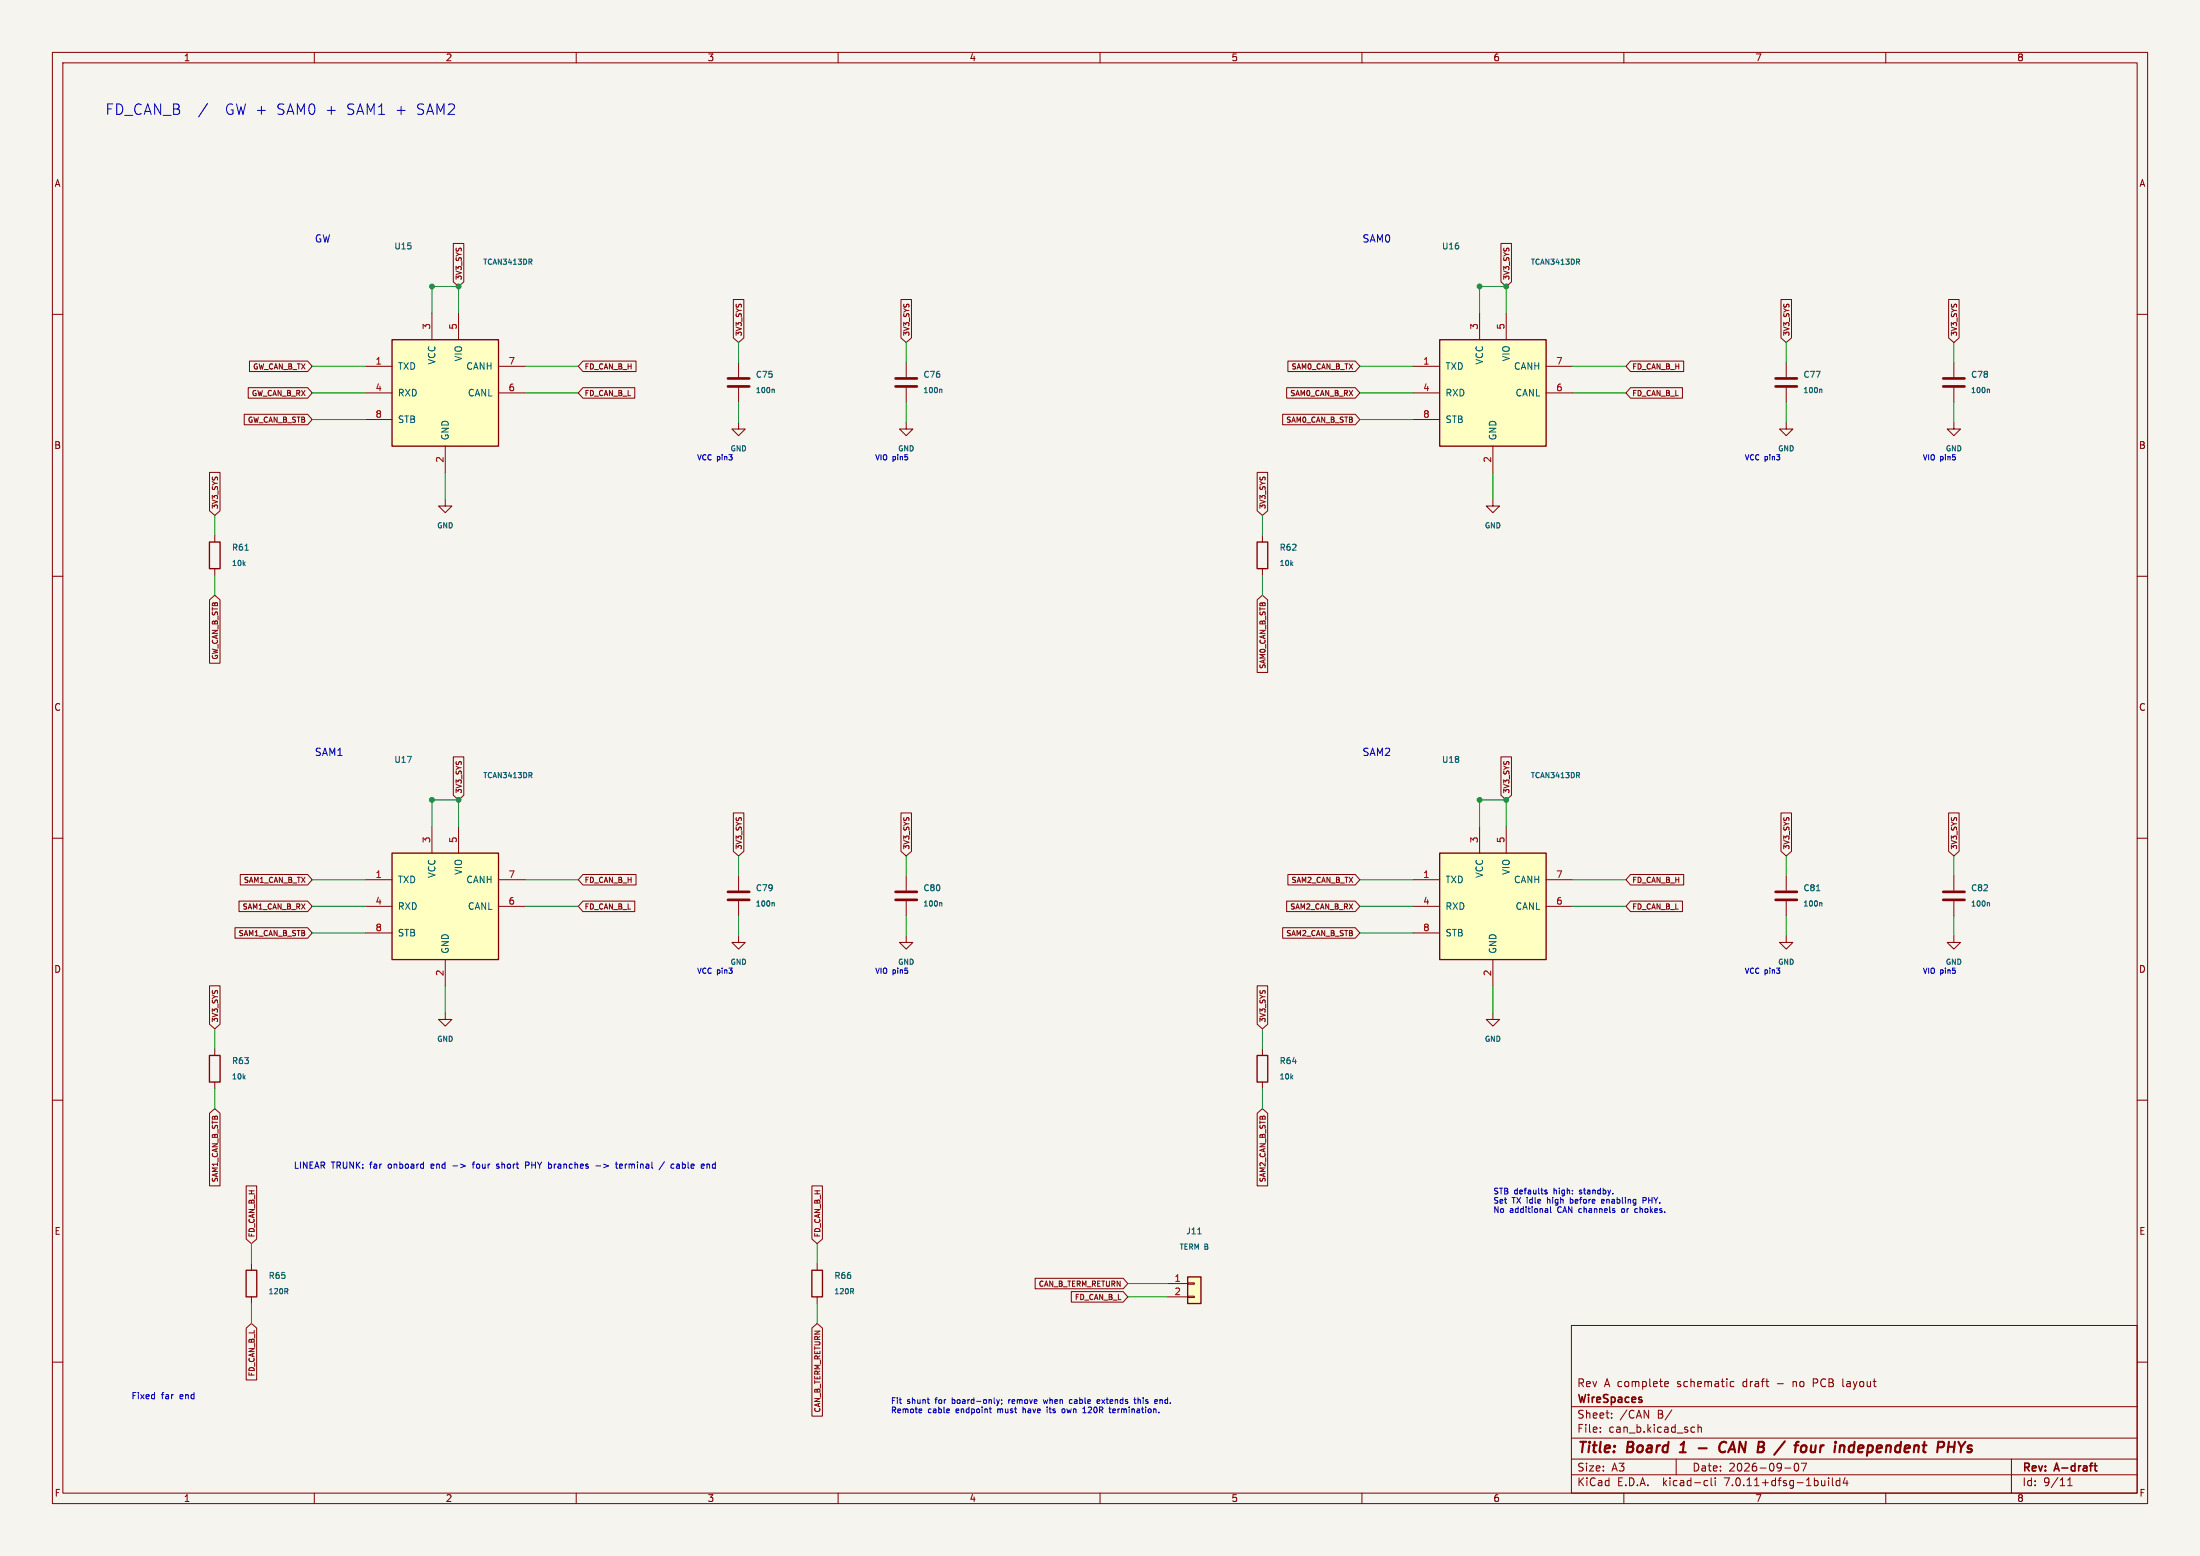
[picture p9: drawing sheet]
<svg xmlns="http://www.w3.org/2000/svg" width="420mm" height="297mm" viewBox="0 0 420 297" stroke-linecap="round" stroke-linejoin="round" font-family="sans-serif">
<path d="M0 0h420v297h-420z" fill="#f5f4ef" stroke="#f5f4ef" stroke-width=".19"/>
<g fill="none" stroke="#840000" stroke-width=".19">
<path d="M10 10h400v277h-400zM12 12h396v273h-396zM60 10v2M110 10v2M160 10v2M210 10v2M260 10v2M310 10v2M360 10v2M10 60h2M82.5 59.8v5M86.5 46.5h2v7.3l-1 .9-1-.9z"/>
<path d="M87.5 59.8v5M140 57.2h2v7.3l-1 .9-1-.9zM172 57.2h2v7.3l-1 .9-1-.9zM282.5 59.8v5M286.5 46.5h2v7.3l-1 .9-1-.9zM287.5 59.8v5M340 57.2h2v7.3l-1 .9-1-.9zM372 57.2h2v7.3l-1 .9-1-.9zM408 60h2M46.6 79.1h12.1l.9 1-.9 1h-12.1zM47.4 74h11.3l.9 1-.9 1h-11.3zM47.6 68.9h11.1l.9 1-.9 1h-11.1z"/>
<path d="M69.8 69.9h5M69.8 75h5M95.2 69.9h5M95.2 75h5M111.3 68.9h10.1v2h-10.1l-.9-1zM111.3 74h9.9v2h-9.9l-.9-1zM141 69.2v2.8M141 74v2.8M173 69.2v2.8M173 74v2.8M244.9 79.1h13.8l.9 1-.9 1h-13.8zM245.6 74h13.1l.9 1-.9 1h-13.1z"/>
<path d="M245.9 68.9h12.8l.9 1-.9 1h-12.8zM269.8 69.9h5M269.8 75h5M295.2 69.9h5M295.2 75h5M311.3 68.9h10.1v2h-10.1l-.9-1zM311.3 74h9.9v2h-9.9l-.9-1zM341 69.2v2.8M341 74v2.8M373 69.2v2.8M373 74v2.8M40 90.2h2v7.3l-1 .9-1-.9z"/>
<path d="M69.8 80.1h5M85 95.3v1.3h1.3l-1.3 1.3-1.3-1.3h1.3M85 85.2v5M141 80.6v1.3h1.3l-1.3 1.3-1.3-1.3h1.3M173 80.6v1.3h1.3l-1.3 1.3-1.3-1.3h1.3M240 90.2h2v7.3l-1 .9-1-.9zM269.8 80.1h5M285 95.3v1.3h1.3l-1.3 1.3-1.3-1.3h1.3M285 85.2v5M341 80.6v1.3h1.3l-1.3 1.3-1.3-1.3h1.3M373 80.6v1.3h1.3l-1.3 1.3-1.3-1.3h1.3M10 110h2"/>
<path d="M40 114.5l1-.9 1 .9v12.1h-2zM41 102.2v1.3M41 108.5v1.3M240 114.5l1-.9 1 .9v13.9h-2zM241 102.2v1.3M241 108.5v1.3M408 110h2M10 160h2M82.5 157.8v5M86.5 144.5h2v7.3l-1 .9-1-.9zM87.5 157.8v5M140 155.2h2v7.3l-1 .9-1-.9z"/>
<path d="M172 155.2h2v7.3l-1 .9-1-.9zM282.5 157.8v5M286.5 144.5h2v7.3l-1 .9-1-.9zM287.5 157.8v5M340 155.2h2v7.3l-1 .9-1-.9zM372 155.2h2v7.3l-1 .9-1-.9zM408 160h2M44.9 177.1h13.8l.9 1-.9 1h-13.8zM45.6 172h13.1l.9 1-.9 1h-13.1zM45.9 166.9h12.8l.9 1-.9 1h-12.8zM69.8 167.9h5M69.8 173h5"/>
<path d="M69.8 178.1h5M95.2 167.9h5M95.2 173h5M111.3 172h9.9v2h-9.9l-.9-1zM111.3 166.9h10.1v2h-10.1l-.9-1zM141 178.6v1.3h1.3l-1.3 1.3-1.3-1.3h1.3M141 167.2v2.8M141 172v2.8M173 178.6v1.3h1.3l-1.3 1.3-1.3-1.3h1.3M173 167.2v2.8M173 172v2.8M244.9 177.1h13.8l.9 1-.9 1h-13.8z"/>
<path d="M245.6 172h13.1l.9 1-.9 1h-13.1zM245.9 166.9h12.8l.9 1-.9 1h-12.8zM269.8 167.9h5M269.8 173h5M269.8 178.1h5M295.2 167.9h5M295.2 173h5M311.3 172h9.9v2h-9.9l-.9-1zM311.3 166.9h10.1v2h-10.1l-.9-1zM341 178.6v1.3h1.3l-1.3 1.3-1.3-1.3h1.3M341 167.2v2.8M341 172v2.8"/>
<path d="M373 178.6v1.3h1.3l-1.3 1.3-1.3-1.3h1.3M373 167.2v2.8M373 172v2.8M40 188.2h2v7.3l-1 .9-1-.9zM85 193.3v1.3h1.3l-1.3 1.3-1.3-1.3h1.3M85 183.2v5M240 188.2h2v7.3l-1 .9-1-.9zM285 193.3v1.3h1.3l-1.3 1.3-1.3-1.3h1.3M285 183.2v5M10 210h2M40 212.5l1-.9 1 .9v13.9h-2zM41 200.2v1.3"/>
<path d="M41 206.5v1.3M240 212.5l1-.9 1 .9v13.9h-2zM241 200.2v1.3M241 206.5v1.3M408 210h2M47 226.4h2v10.1l-1 .9-1-.9zM155 226.4h2v10.1l-1 .9-1-.9zM10 260h2M47 253.5l1-.9 1 .9v9.9h-2zM48 241.2v1.3M48 247.5v1.3M155 253.5l1-.9 1 .9v16.8h-2z"/>
<path d="M156 241.2v1.3M156 247.5v1.3M197.6 244h16.8l.9 1-.9 1h-16.8zM204.5 246.5h9.9l.9 1-.9 1h-9.9zM222.9 245h3.8M222.9 247.5h3.8M226.7 247.4h1.3v.3h-1.3zM226.7 244.9h1.3v.2h-1.3zM300 253h108v32h-108zM408 260h2M300 278.5h108M300 274.5h108"/>
<path d="M300 268.5h108M305.5 273.2v.2M305.5 272.5v.1M307.7 270.5v.2M307.7 269.8v.1M317.9 264.6h.5M317.9 263.8l.4-.1 .2 .3-.7 .2M320 278.5v3M323.1 272.4l.4 .1M323.5 273.3l-.4 .1M324.2 272.5l.2-.1 .3 .1 .1 .9M324.2 271.9v1.5"/>
<path d="M330.4 264.5l.2 .2 .4-.1M331 263.8l-.4-.1-.2 .1M342.7 279.4l.2-.1a.8 .8 0 0 1 .5 .7 .8 .8 0 0 1-.5 .8 1 1 0 0 1-.2-1.4zM343.9 279.3h1l-.7 1.5M346.2 264h.5M346.7 263.2h-.5v1.5M351.8 263.2v1.3l.2 .2M384 278.5v6.5M60 285v2M110 285v2M160 285v2M210 285v2"/>
<path d="M260 285v2M300 281.5h108M310 285v2M325.6 282.6l.4 .1M326 283.5l-.4 .1M326.7 282.1v1.3l.2 .2M327.4 282.1v.1M327.4 282.6v1M340.7 280.2h1.2M349.1 282.1v.1M349.1 282.6v1M349.8 282.1v1.3l.2 .2"/>
<path d="M351.2 282.7l-.4-.1-.3 .3 .2 .6h.5M351.2 282.1v1.5M352.2 282l-.3 1.1h.9M352.6 282.6v1M360 285v2M394.7 283.6h.9M394.7 282.5l.5-.4v1.5"/>
</g>
<path d="M399.8 279.8h.5M400 279.3v1.3l.3 .2" fill="none" stroke="#840000" stroke-width=".3"/>
<path d="M320.7 277.2h1.1M321.3 275.5l-.5 .3M324.3 276.4h1.5M329.6 275.4a.88 .88 0 0 0-1.1 0 .88 .88 0 0 0-.3 .9 .69 .69 0 0 0 .3 .8 .69 .69 0 0 0 .9-.1M330.8 275.2l-.9 2M345.8 275.9l-.1 1.2a.57 .57 0 0 0 .8-.1M346.6 275.9l-.1 1.3M355.1 275.9l-.3 .3-.1 .7 .3 .3h.3M355.7 276.3l-.9 .2M373.9 275.2l.5 1.1M374.4 276.3l-.1 .9M375.2 275.2l-.8 1.1" fill="none" stroke="#840000" stroke-width=".4"/>
<path d="M74.8 64.8h20.4v20.4h-20.4zM274.8 64.8h20.4v20.4h-20.4zM40 103.5h2v5h-2zM240 103.5h2v5h-2zM74.8 162.8h20.4v20.4h-20.4zM274.8 162.8h20.4v20.4h-20.4zM40 201.5h2v5h-2zM240 201.5h2v5h-2zM47 242.5h2v5h-2zM155 242.5h2v5h-2zM226.7 243.7h2.6v5.1h-2.6z" fill="none" stroke="#840000" stroke-width=".25"/>
<g fill="none" stroke="#006464" stroke-width=".19">
<path d="M101.2 50l.3 .5M101.5 49.5v.4M301.2 50l.3 .5M301.5 49.5v.1v.3M147.5 74.3l.3 .1v.6M179.5 74.3l.3 .1v.6M347.5 74.3l.3 .1v.6M379.5 74.3l.3 .1v.6M46.8 105h.6M101.2 148l.3 .5M101.5 147.5v.4M301.2 148l.3 .5"/>
<path d="M301.5 147.5v.1v.3M147.5 172.3l.3 .1v.6M179.5 172.3l.3 .1v.6M346.8 170h.6M347.5 172.3l.3 .1v.6M379.5 172.3l.3 .1v.6M228.7 235.5h.6M54.6 246.5l.4 .5M54.9 246v.4M162.6 246.5l.4 .5M162.9 246v.4"/>
</g>
<g fill="#ffffc2" stroke="#ffffc2" stroke-width=".19">
<path d="M74.8 162.8h20.4v20.4h-20.4z"/>
<path d="M226.7 243.7h2.6v5.1h-2.6z"/>
<path d="M274.8 64.8h20.4v20.4h-20.4z"/>
<path d="M74.8 64.8h20.4v20.4h-20.4z"/>
<path d="M274.8 162.8h20.4v20.4h-20.4z"/>
</g>
<g fill="none" stroke="#840000" stroke-width=".51">
<path d="M139 73.8h4M139 72.2h4M171 73.8h4M171 72.2h4M339 73.8h4M339 72.2h4M371 73.8h4M371 72.2h4M139 171.8h4M139 170.2h4M171 171.8h4M171 170.2h4"/>
<path d="M339 171.8h4M339 170.2h4M371 171.8h4M371 170.2h4"/>
</g>
<g fill="none" stroke="#0000c2" stroke-width=".19">
<path d="M39.6 19.7l-1.7 2.6M82.3 222.3v.6M82.8 222.5l-.5 .1M86.4 222.5h1M90.2 222.2h.4M90.6 221.8l-.3 .2v1M95.2 222.3l-.2-.1-.2 .2v.1l.4 .2v.2h-.4M100.3 222.4h.6l.1-.5-.7-.1v1.2M113.8 222.5h.9M117.5 222.2h.4M117.6 221.8v1l.3 .2M118.3 222.6l.5-.1v-.2l-.4-.1-.1 .2v.5h.5"/>
<path d="M126.8 221.7l-1 1.6M129.2 222.9h.5M129.2 222.3h.4l.1 .7M129.7 222.5l-.5 .1M135 222.3h.4l.1 .7M136.1 222.3l-.1 .1 .1 .5M294.9 227.4l.5 .3-.2 .2-.3-.1M295.1 230.7l.3 .1M295.3 227.2h-.2l-.2 .1M295.5 230.9v.5M295.5 231.4h-.4M295.5 231h-.4"/>
<path d="M296 230.3v1l.2 .1M299.8 228.6v1.1M299.8 229.6l.3 .1M305.7 229.1l.1 .5h.4M306.3 229.2l-.6 .1M309.6 230.9v.3l.2 .2M312.1 231.2l.4 .2M313.6 229.1h.6v-.4l-.6-.1v1.1M175.8 268.9l.2 .3-.6 .1M175.9 269.6l-.1 .1M177 267.2h.4M177.3 267.9h.1"/>
<path d="M189 269.5l.3 .2M190.3 267.2l.2 .7M190.5 267.9l-.2 .4M190.8 267.2l-.3 .7M191.2 267.2v.1M191.3 267.8l-.1 .3M192.6 267.2v.7M192.8 267.2l-.2 .2M195.3 268.6v1.1M195.5 268.9l-.2 .1M199.2 267.2l.2 .7 .2-.5M199.9 268.9v.8"/>
<path d="M200.3 268.9h.4M202.7 269.1l.2-.2 .4 .2-.1 .5-.3 .1-.2-.2M204.1 267.7l.3 .2 .3-.1M204.7 267.2h-.3l-.3 .2M206.7 269.7h.6M207 268.6v1.1M209.4 267.5l.6-.1-.1-.2h-.3l-.2 .1 .1 .5h.4M212.9 269l-.3-.1-.2 .2 .1 .5h.4M212.9 269.2l-.5 .1M216.5 267.2h.4M216.6 267.7l.3 .2M217.2 266.8v1.1"/>
<path d="M217.7 267.2l-.5 .1M221.4 267.2v.7M221.9 267.2l-.5 .1"/>
</g>
<g fill="none" stroke="#009600" stroke-width=".19">
<path d="M82.5 59.8v-5.1h5v5.1M282.5 59.8v-5.1h5v5.1M59.6 69.9h10.2M59.6 75h10.2M100.2 69.9h10.2M100.2 75h10.2M141 65.4v3.8M141 76.8v3.8M173 65.4v3.8M173 76.8v3.8M259.6 69.9h10.2M259.6 75h10.2"/>
<path d="M300.2 69.9h10.2M300.2 75h10.2M341 65.4v3.8M341 76.8v3.8M373 65.4v3.8M373 76.8v3.8M41 98.4v3.8M59.6 80.1h10.2M85 90.2v5.1M241 98.4v3.8M259.6 80.1h10.2M285 90.2v5.1"/>
<path d="M41 109.8v3.8M241 109.8v3.8M82.5 157.8v-5.1h5v5.1M282.5 157.8v-5.1h5v5.1M59.6 173h10.2M59.6 167.9h10.2M59.6 178.1h10.2M100.2 173h10.2M100.2 167.9h10.2M141 163.4v3.8M141 174.8v3.8M173 163.4v3.8"/>
<path d="M173 174.8v3.8M259.6 173h10.2M259.6 167.9h10.2M259.6 178.1h10.2M300.2 173h10.2M300.2 167.9h10.2M341 163.4v3.8M341 174.8v3.8M373 163.4v3.8M373 174.8v3.8M41 196.4v3.8M85 188.2v5.1"/>
<path d="M241 196.4v3.8M285 188.2v5.1M41 207.8v3.8M241 207.8v3.8M48 237.4v3.8M156 237.4v3.8M48 248.8v3.8M156 248.8v3.8M215.3 245h7.6M215.3 247.5h7.6"/>
</g>
<g fill="#009600" stroke="#009600" stroke-width=".19">
<circle cx="82.5" cy="54.7" r=".46"/>
<circle cx="87.5" cy="54.7" r=".46"/>
<circle cx="82.5" cy="152.7" r=".46"/>
<circle cx="282.5" cy="54.7" r=".46"/>
<circle cx="287.5" cy="54.7" r=".46"/>
<circle cx="87.5" cy="152.7" r=".46"/>
<circle cx="282.5" cy="152.7" r=".46"/>
<circle cx="287.5" cy="152.7" r=".46"/>
</g>
<g font-size="2.8" fill="#0000c2">
<text x="20" y="22.2">FD_CAN_B</text>
<text x="43" y="22.2">GW +</text>
<text x="52.9" y="22.2">SAM0 +</text>
<text x="66.4" y="22.2">SAM1 +</text>
<text x="79.8" y="22.2">SAM2</text>
</g>
<g font-size="2.8" fill="#840000">
<text x="301" y="277.9">Title:</text>
<text x="310.6" y="277.9">Board</text>
<text x="321.6" y="277.9">1</text>
<text x="330.7" y="277.9">CAN B</text>
<text x="343.1" y="277.9">/</text>
<text x="347.5" y="277.9">four</text>
<text x="355.9" y="277.9">independent</text>
<text x="376.3" y="277.9">PHYs</text>
</g>
<g font-size="2.1" fill="#840000">
<text x="301" y="268.2">WireSpaces</text>
<text x="301" y="265">Rev</text>
<text x="306.2" y="265">A complete</text>
<text x="320.3" y="265">schematic</text>
<text x="333" y="265">draft</text>
<text x="339.6" y="265">-</text>
<text x="342.8" y="265">no</text>
<text x="346.8" y="265">PCB</text>
<text x="352.6" y="265">layout</text>
<text x="301" y="273.7">File:</text>
<text x="301" y="271">Sheet:</text>
<text x="307.1" y="273.7">can_b.kicad_sch</text>
<text x="309.2" y="271">/CAN</text>
<text x="316.4" y="271">B/</text>
<text x="301" y="281.1">Size:</text>
<text x="307.6" y="281.1">A3</text>
<text x="323" y="281.1">Date:</text>
<text x="330" y="281.1">2026-09-07</text>
<text x="386" y="281.3">Rev:</text>
<text x="392.4" y="281.3">A-draft</text>
<text x="301" y="283.9">KiCad</text>
<text x="308.7" y="283.9">E.D.A.</text>
<text x="317.6" y="283.9">kicad-cli</text>
<text x="329.5" y="283.9">7.0.11+dfsg-1build4</text>
<text x="386" y="283.9">Id:</text>
<text x="390.1" y="283.9">9/11</text>
</g>
<g font-size="1.9" fill="#0000c2">
<text x="60" y="46.6">GW</text>
<text x="260" y="46.6">SAM0</text>
<text x="60" y="144.6">SAM1</text>
<text x="260" y="144.6">SAM2</text>
</g>
<g font-size="1.8" fill="#840000">
<text x="35" y="11.9">1</text>
<text x="85" y="11.9">2</text>
<text x="135" y="11.9">3</text>
<text x="185" y="11.9">4</text>
<text x="235" y="11.9">5</text>
<text x="285" y="11.9">6</text>
<text x="335" y="11.9">7</text>
<text x="385" y="11.9">8</text>
<text x="10.3" y="35.9">A</text>
<text x="408.3" y="35.9">A</text>
<text x="10.3" y="85.9">B</text>
<text x="408.2" y="85.9">B</text>
<text x="10.3" y="135.9">C</text>
<text x="408.2" y="135.9">C</text>
<text x="10.3" y="185.9">D</text>
<text x="408.2" y="185.9">D</text>
<text x="10.3" y="235.9">E</text>
<text x="408.3" y="235.9">E</text>
<text x="10.3" y="285.9">F</text>
<text x="35" y="286.9">1</text>
<text x="85" y="286.9">2</text>
<text x="135" y="286.9">3</text>
<text x="185" y="286.9">4</text>
<text x="235" y="286.9">5</text>
<text x="285" y="286.9">6</text>
<text x="335" y="286.9">7</text>
<text x="385" y="286.9">8</text>
<text x="408.3" y="285.9">F</text>
</g>
<g font-size="1.8" fill="#a90000">
<text x="82.2" y="63" transform="rotate(-90 82.2 63)">3</text>
<text x="87.3" y="63" transform="rotate(-90 87.3 63)">5</text>
<text x="282.2" y="63" transform="rotate(-90 282.2 63)">3</text>
<text x="287.3" y="63" transform="rotate(-90 287.3 63)">5</text>
<text x="71.6" y="69.7">1</text>
<text x="97" y="69.7">7</text>
<text x="271.6" y="69.7">1</text>
<text x="297" y="69.7">7</text>
<text x="71.6" y="74.7">4</text>
<text x="97" y="74.7">6</text>
<text x="271.6" y="74.7">4</text>
<text x="297" y="74.7">6</text>
<text x="71.6" y="79.8">8</text>
<text x="271.6" y="79.8">8</text>
<text x="84.7" y="88.4" transform="rotate(-90 84.7 88.4)">2</text>
<text x="284.7" y="88.4" transform="rotate(-90 284.7 88.4)">2</text>
<text x="82.2" y="161" transform="rotate(-90 82.2 161)">3</text>
<text x="87.3" y="161" transform="rotate(-90 87.3 161)">5</text>
<text x="282.2" y="161" transform="rotate(-90 282.2 161)">3</text>
<text x="287.3" y="161" transform="rotate(-90 287.3 161)">5</text>
<text x="71.6" y="167.7">1</text>
<text x="97" y="167.7">7</text>
<text x="271.6" y="167.7">1</text>
<text x="297" y="167.7">7</text>
<text x="71.6" y="172.7">4</text>
<text x="97" y="172.7">6</text>
<text x="271.6" y="172.7">4</text>
<text x="297" y="172.7">6</text>
<text x="71.6" y="177.8">8</text>
<text x="271.6" y="177.8">8</text>
<text x="84.7" y="186.4" transform="rotate(-90 84.7 186.4)">2</text>
<text x="284.7" y="186.4" transform="rotate(-90 284.7 186.4)">2</text>
<text x="224.1" y="244.7">1</text>
<text x="224.1" y="247.3">2</text>
</g>
<g font-size="1.8" fill="#006464">
<text x="75.9" y="70.8">TXD</text>
<text x="83.3" y="69.7" transform="rotate(-90 83.3 69.7)">VCC</text>
<text x="88.4" y="69.1" transform="rotate(-90 88.4 69.1)">VIO</text>
<text x="88.9" y="70.8">CANH</text>
<text x="275.9" y="70.8">TXD</text>
<text x="283.3" y="69.7" transform="rotate(-90 283.3 69.7)">VCC</text>
<text x="288.4" y="69.1" transform="rotate(-90 288.4 69.1)">VIO</text>
<text x="288.9" y="70.8">CANH</text>
<text x="75.9" y="75.9">RXD</text>
<text x="89.2" y="75.9">CANL</text>
<text x="275.9" y="75.9">RXD</text>
<text x="289.2" y="75.9">CANL</text>
<text x="75.9" y="80.9">STB</text>
<text x="275.9" y="80.9">STB</text>
<text x="85.9" y="84.1" transform="rotate(-90 85.9 84.1)">GND</text>
<text x="285.9" y="84.1" transform="rotate(-90 285.9 84.1)">GND</text>
<text x="83.3" y="167.7" transform="rotate(-90 83.3 167.7)">VCC</text>
<text x="88.4" y="167.1" transform="rotate(-90 88.4 167.1)">VIO</text>
<text x="283.3" y="167.7" transform="rotate(-90 283.3 167.7)">VCC</text>
<text x="288.4" y="167.1" transform="rotate(-90 288.4 167.1)">VIO</text>
<text x="75.9" y="168.8">TXD</text>
<text x="75.9" y="173.9">RXD</text>
<text x="88.9" y="168.8">CANH</text>
<text x="89.2" y="173.9">CANL</text>
<text x="275.9" y="168.8">TXD</text>
<text x="275.9" y="173.9">RXD</text>
<text x="288.9" y="168.8">CANH</text>
<text x="289.2" y="173.9">CANL</text>
<text x="75.9" y="178.9">STB</text>
<text x="275.9" y="178.9">STB</text>
<text x="85.9" y="182.1" transform="rotate(-90 85.9 182.1)">GND</text>
<text x="285.9" y="182.1" transform="rotate(-90 285.9 182.1)">GND</text>
</g>
<g font-size="1.7" fill="#0000c2">
<text x="56" y="223.4">LINEAR</text>
<text x="63.2" y="223.4">TRUNK:</text>
<text x="70.8" y="223.4">far</text>
<text x="74.4" y="223.4">onboard</text>
<text x="82.8" y="223.4">end</text>
<text x="87.1" y="223.4">-&gt;</text>
<text x="91.2" y="223.4">four</text>
<text x="96" y="223.4">short</text>
<text x="101.7" y="223.4">PHY</text>
<text x="106.3" y="223.4">branches</text>
<text x="115.5" y="223.4">-&gt;</text>
<text x="119.6" y="223.4">terminal</text>
<text x="128.2" y="223.4">/</text>
<text x="130.6" y="223.4">cable</text>
<text x="136.6" y="223.4">end</text>
<text x="25" y="267.4">Fixed</text>
<text x="30.8" y="267.4">far</text>
<text x="34.5" y="267.4">end</text>
</g>
<g font-size="1.6" fill="#006464">
<text x="75.2" y="47.8">U15</text>
<text x="275.2" y="47.8">U16</text>
<text x="144.2" y="72.3">C75</text>
<text x="176.2" y="72.3">C76</text>
<text x="344.2" y="72.3">C77</text>
<text x="376.2" y="72.3">C78</text>
<text x="44.2" y="105.3">R61</text>
<text x="244.2" y="105.3">R62</text>
<text x="75.2" y="145.8">U17</text>
<text x="275.2" y="145.8">U18</text>
<text x="144.2" y="170.3">C79</text>
<text x="176.2" y="170.3">C80</text>
<text x="344.2" y="170.3">C81</text>
<text x="376.2" y="170.3">C82</text>
<text x="44.2" y="203.3">R63</text>
<text x="244.2" y="203.3">R64</text>
<text x="226.4" y="235.8">J11</text>
<text x="51.2" y="244.3">R65</text>
<text x="159.2" y="244.3">R66</text>
</g>
<g font-size="1.5" fill="#0000c2">
<text x="285" y="228.3">STB</text>
<text x="285" y="230.1">Set</text>
<text x="285" y="231.8">No</text>
<text x="288.2" y="231.8">additional</text>
<text x="288.7" y="230.1">TX idle</text>
<text x="289.1" y="228.3">defaults</text>
<text x="295.8" y="230.1">high</text>
<text x="296.8" y="228.3">high:</text>
<text x="297.5" y="231.8">CAN channels</text>
<text x="300.4" y="230.1">before</text>
<text x="301.9" y="228.3">standby.</text>
<text x="306.6" y="230.1">enabling</text>
<text x="310.2" y="231.8">or</text>
<text x="313" y="231.8">chokes.</text>
<text x="314.7" y="230.1">PHY.</text>
<text x="170" y="268.3">Fit</text>
<text x="173.2" y="268.3">shunt</text>
<text x="178.8" y="268.3">for</text>
<text x="182.1" y="268.3">board-only;</text>
<text x="193.2" y="268.3">remove</text>
<text x="200.1" y="268.3">when</text>
<text x="205.3" y="268.3">cable</text>
<text x="210.8" y="268.3">extends</text>
<text x="218.2" y="268.3">this</text>
<text x="222.3" y="268.3">end.</text>
<text x="170" y="270.1">Remote</text>
<text x="177.2" y="270.1">cable</text>
<text x="182.7" y="270.1">endpoint</text>
<text x="190.8" y="270.1">must</text>
<text x="195.9" y="270.1">have</text>
<text x="200.7" y="270.1">its</text>
<text x="203.8" y="270.1">own</text>
<text x="208.1" y="270.1">120R</text>
<text x="213.4" y="270.1">termination.</text>
</g>
<g font-size="1.4" fill="#840000">
<text x="88.3" y="53.6" transform="rotate(-90 88.3 53.6)">3V3_SYS</text>
<text x="288.3" y="53.6" transform="rotate(-90 288.3 53.6)">3V3_SYS</text>
<text x="141.8" y="64.3" transform="rotate(-90 141.8 64.3)">3V3_SYS</text>
<text x="173.8" y="64.3" transform="rotate(-90 173.8 64.3)">3V3_SYS</text>
<text x="341.8" y="64.3" transform="rotate(-90 341.8 64.3)">3V3_SYS</text>
<text x="373.8" y="64.3" transform="rotate(-90 373.8 64.3)">3V3_SYS</text>
<text x="48.2" y="70.7">GW_CAN_B_TX</text>
<text x="111.5" y="70.7">FD_CAN_B_H</text>
<text x="246.4" y="70.7">SAM0_CAN_B_TX</text>
<text x="311.5" y="70.7">FD_CAN_B_H</text>
<text x="47.9" y="75.8">GW_CAN_B_RX</text>
<text x="111.5" y="75.8">FD_CAN_B_L</text>
<text x="246.2" y="75.8">SAM0_CAN_B_RX</text>
<text x="311.5" y="75.8">FD_CAN_B_L</text>
<text x="47.2" y="80.9">GW_CAN_B_STB</text>
<text x="245.4" y="80.9">SAM0_CAN_B_STB</text>
<text x="41.8" y="97.3" transform="rotate(-90 41.8 97.3)">3V3_SYS</text>
<text x="241.8" y="97.3" transform="rotate(-90 241.8 97.3)">3V3_SYS</text>
<text x="41.8" y="126" transform="rotate(-90 41.8 126)">GW_CAN_B_STB</text>
<text x="241.8" y="127.8" transform="rotate(-90 241.8 127.8)">SAM0_CAN_B_STB</text>
<text x="88.3" y="151.6" transform="rotate(-90 88.3 151.6)">3V3_SYS</text>
<text x="288.3" y="151.6" transform="rotate(-90 288.3 151.6)">3V3_SYS</text>
<text x="141.8" y="162.3" transform="rotate(-90 141.8 162.3)">3V3_SYS</text>
<text x="173.8" y="162.3" transform="rotate(-90 173.8 162.3)">3V3_SYS</text>
<text x="341.8" y="162.3" transform="rotate(-90 341.8 162.3)">3V3_SYS</text>
<text x="373.8" y="162.3" transform="rotate(-90 373.8 162.3)">3V3_SYS</text>
<text x="46.2" y="173.8">SAM1_CAN_B_RX</text>
<text x="46.4" y="168.7">SAM1_CAN_B_TX</text>
<text x="111.5" y="173.8">FD_CAN_B_L</text>
<text x="111.5" y="168.7">FD_CAN_B_H</text>
<text x="246.2" y="173.8">SAM2_CAN_B_RX</text>
<text x="246.4" y="168.7">SAM2_CAN_B_TX</text>
<text x="311.5" y="173.8">FD_CAN_B_L</text>
<text x="311.5" y="168.7">FD_CAN_B_H</text>
<text x="45.4" y="178.9">SAM1_CAN_B_STB</text>
<text x="245.4" y="178.9">SAM2_CAN_B_STB</text>
<text x="41.8" y="195.3" transform="rotate(-90 41.8 195.3)">3V3_SYS</text>
<text x="241.8" y="195.3" transform="rotate(-90 241.8 195.3)">3V3_SYS</text>
<text x="41.8" y="225.8" transform="rotate(-90 41.8 225.8)">SAM1_CAN_B_STB</text>
<text x="241.8" y="225.8" transform="rotate(-90 241.8 225.8)">SAM2_CAN_B_STB</text>
<text x="48.8" y="236.3" transform="rotate(-90 48.8 236.3)">FD_CAN_B_H</text>
<text x="156.8" y="236.3" transform="rotate(-90 156.8 236.3)">FD_CAN_B_H</text>
<text x="198.2" y="245.8">CAN_B_TERM_RETURN</text>
<text x="205.1" y="248.3">FD_CAN_B_L</text>
<text x="48.8" y="262.9" transform="rotate(-90 48.8 262.9)">FD_CAN_B_L</text>
<text x="156.8" y="269.8" transform="rotate(-90 156.8 269.8)">CAN_B_TERM_RETURN</text>
</g>
<g font-size="1.4" fill="#006464">
<text x="92.1" y="50.7">TCAN3413DR</text>
<text x="292.1" y="50.7">TCAN3413DR</text>
<text x="144.2" y="75.2">100n</text>
<text x="176.2" y="75.2">100n</text>
<text x="344.2" y="75.2">100n</text>
<text x="376.2" y="75.2">100n</text>
<text x="83.3" y="101">GND</text>
<text x="283.3" y="101">GND</text>
<text x="44.2" y="108.2">10k</text>
<text x="244.2" y="108.2">10k</text>
<text x="92.1" y="148.7">TCAN3413DR</text>
<text x="292.1" y="148.7">TCAN3413DR</text>
<text x="144.2" y="173.2">100n</text>
<text x="176.2" y="173.2">100n</text>
<text x="344.2" y="173.2">100n</text>
<text x="376.2" y="173.2">100n</text>
<text x="83.3" y="199">GND</text>
<text x="283.3" y="199">GND</text>
<text x="44.2" y="206.2">10k</text>
<text x="244.2" y="206.2">10k</text>
<text x="225.1" y="238.7">TERM B</text>
<text x="51.2" y="247.2">120R</text>
<text x="159.2" y="247.2">120R</text>
</g>
<g font-size="1.4" fill="#0000c2">
<text x="133" y="88.2">VCC pin3</text>
<text x="139.3" y="86.3">GND</text>
<text x="167" y="88.2">VIO</text>
<text x="170.4" y="88.2">pin5</text>
<text x="171.3" y="86.3">GND</text>
<text x="333" y="88.2">VCC pin3</text>
<text x="339.3" y="86.3">GND</text>
<text x="367" y="88.2">VIO</text>
<text x="370.4" y="88.2">pin5</text>
<text x="371.3" y="86.3">GND</text>
<text x="139.3" y="184.3">GND</text>
<text x="171.3" y="184.3">GND</text>
<text x="339.3" y="184.3">GND</text>
<text x="371.3" y="184.3">GND</text>
<text x="133" y="186.2">VCC pin3</text>
<text x="167" y="186.2">VIO</text>
<text x="170.4" y="186.2">pin5</text>
<text x="333" y="186.2">VCC pin3</text>
<text x="367" y="186.2">VIO</text>
<text x="370.4" y="186.2">pin5</text>
</g>
</svg>
